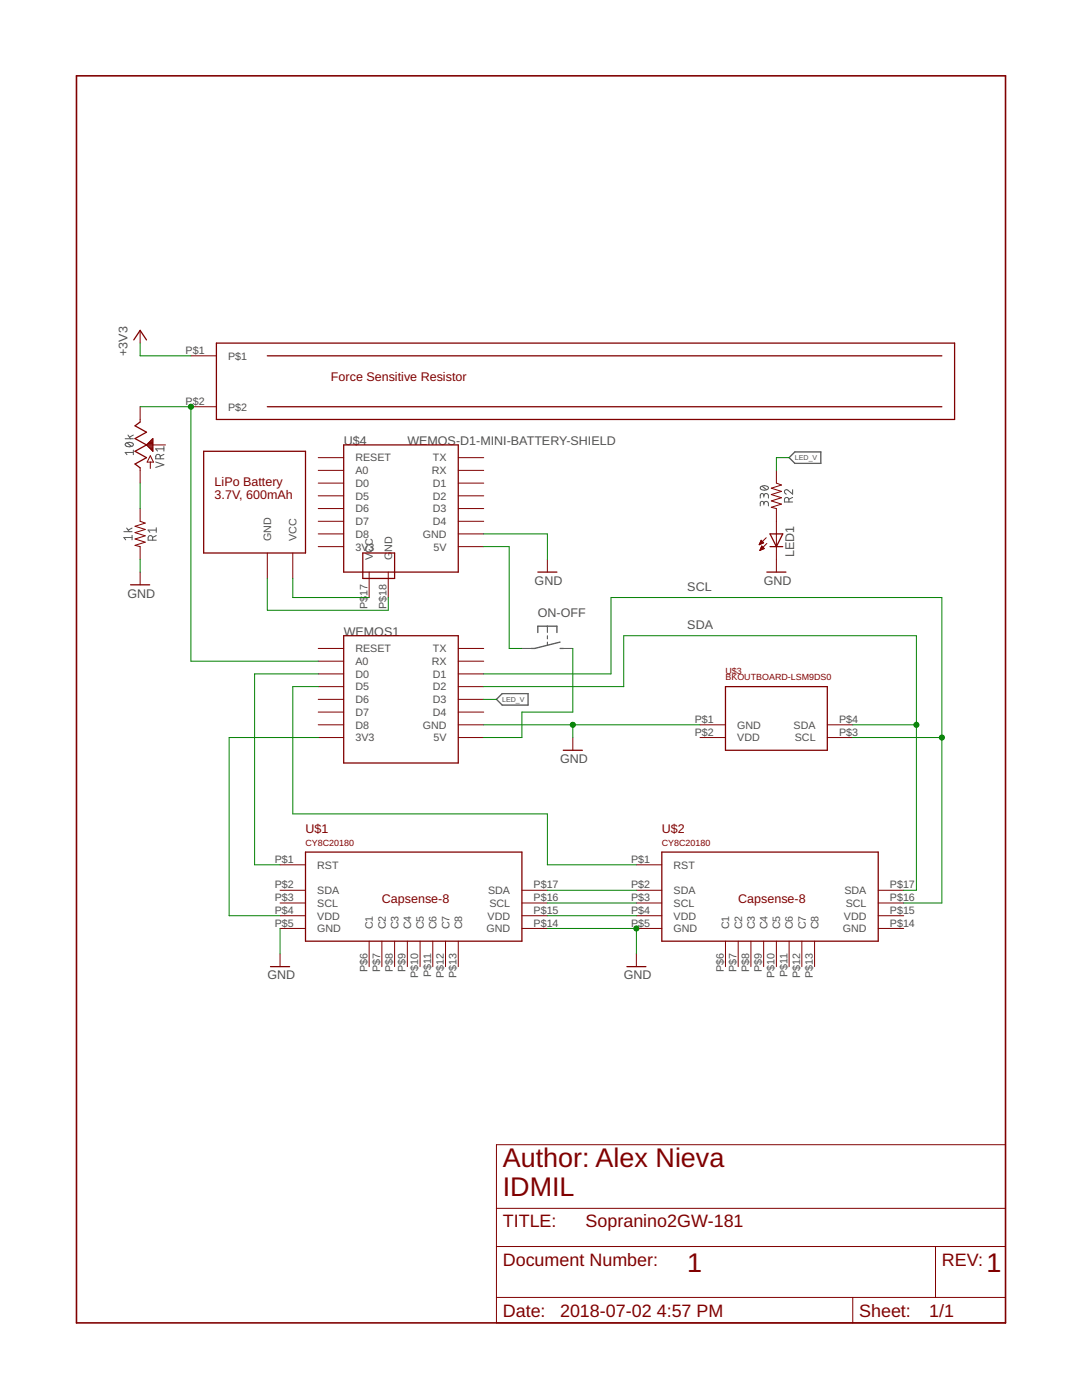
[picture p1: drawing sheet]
<svg xmlns="http://www.w3.org/2000/svg" width="216mm" height="279mm" viewBox="0 0 216 279" stroke-linecap="round" stroke-linejoin="round" font-family="sans-serif">
<g fill="none" stroke="#505050" stroke-width=".2">
<path d="M25 87.6h1.6M25.1 88.5a1.02 1.02 0 0 1 1.5 .2 .97 .97 0 0 1-1.6 0zM25.3 88.4l.9 .7M25.5 86.8l.6 .8M26.6 90.3h-1.6l.3 .4M26.6 89.8v.9M26.6 86.8l-.8 .4M31.1 92.2l1.6 .6-1.6 .5M32 91.6v-.5a.46 .46 0 0 0-.5-.4 .46 .46 0 0 0-.4 .4v.5h1.6M32.7 90.7l-.7 .3M32.7 89.6h-1.6l.3 .4M32.7 89.1v.9"/>
<path d="M151.8 97.1a1.03 1.03 0 0 1 1.5 .3 .97 .97 0 0 1-1.6 0zM152.1 97l.9 .7M152.4 99a.46 .46 0 0 1 .5-.5 .46 .46 0 0 1 .4 .5v.4M152.4 99.2v-.4a.36 .36 0 0 0-.3-.3 .36 .36 0 0 0-.4 .3v.6M158.2 97.7v.9l-1-.7a.44 .44 0 0 0-.7 .1 .44 .44 0 0 0 .4 .6M158.2 99.3l-.8 .3M24.7 106.1h1.7M25.3 105.4l.5 .7M26.4 107.3h-1.7l.4 .4M26.4 106.8v.9M26.4 105.4l-.8 .4M30.5 107.8v-.5a.46 .46 0 0 0-.5-.4 .46 .46 0 0 0-.5 .4v.5h1.7"/>
<path d="M31.2 106.9l-.7 .4M31.2 105.8h-1.7l.4 .4M31.2 105.3v.9M152.4 100.5a.46 .46 0 0 1 .5-.4 .46 .46 0 0 1 .4 .4v.5M152.4 100.8v-.4a.36 .36 0 0 0-.3-.3 .36 .36 0 0 0-.4 .3v.6M157.4 100.2v-.5a.44 .44 0 0 0-.4-.4 .44 .44 0 0 0-.5 .4v.5h1.7M104.1 129.4h1.9M109.2 125v1.2M109.2 126.9v.6M109.2 128.1v.7M112.4 129.4h1.9"/>
</g>
<path d="M157.5 91.3l1.1-1.1h5.2v2.3h-5.2zM99.1 139.6l1.1-1.2h5.2v2.3h-5.2zM107.3 126.2v-1.2h3.8v1.2M111.8 128.1l-5.1 1.3h-.7M111.8 129.4h.6" fill="none" stroke="#505050" stroke-width=".25"/>
<g fill="none" stroke="#800000" stroke-width=".25">
<path d="M26.7 67.8l1.3-1.9 1.2 1.9M43.2 68.5h147.3v15.2h-147.3zM53.3 71h134.6M28 84.2l-1.1 .8 2.3 1.3-2.3 1.2 2.3 1.3-2.3 1.3 2.3 1.2-2.3 1.3 1.1 .8M40.6 90.1h20.4v20.3h-20.4zM53.3 81.2h134.6M68.6 88.8h22.8v25.4h-22.8zM26.1 116.7h3.8M72.4 110.4h6.3v5h-6.3zM107.3 114.2h3.8M153 114.2h3.8M153.6 106.6h2.6l-1.3 2.5z"/>
<path d="M153.6 109.1h2.6M68.6 126.9h22.8v25.4h-22.8zM144.8 137h20.3v12.7h-20.3zM112.4 149.7h3.8M61 170.1h43.1v17.7h-43.1zM132.1 170.1h43.1v17.7h-43.1zM54 192.9h3.8M125.1 192.9h3.8"/>
</g>
<g fill="none" stroke="#800000" stroke-width=".2">
<path d="M28 65.9v2.6M38.1 71h5.1M28 81.2v3M28 93.4v3M30 91l.6 1.2h-1.2zM30 92.2v1.3M30.5 88.8h2.5M38.1 81.2h5.1M63.5 91.3h5.1M63.5 93.9h5.1M63.5 96.4h5.1M63.5 99h5.1"/>
<path d="M91.4 91.3h5.1M91.4 93.9h5.1M91.4 96.4h5.1M91.4 99h5.1M154.9 93.9v2.5l1 .4-2 .6 2 .7-2 .6 2 .6-2 .7 2 .6-2 .6 1 .3v12.7M28 101.5v2.5l1 .4-2.1 .6 2.1 .7-2.1 .6 2.1 .6-2.1 .7 2.1 .6-2.1 .6 1.1 .3v2.5M28 114.2v2.5M53.3 110.4v5M58.4 110.4v5M63.5 101.5h5.1M63.5 104h5.1M63.5 106.6h5.1"/>
<path d="M63.5 109.1h5.1M73.7 114.2v5.1M77.5 114.2v5.1M91.4 101.5h5.1M91.4 104h5.1M91.4 106.6h5.1M91.4 109.1h5.1M109.2 111.6v2.6M151.5 108.7h.1M151.6 108.6h.2M151.6 108.4h.5M151.7 108.3h.7"/>
<path d="M151.7 109.8h.1M151.7 108.2h.6M151.7 109.6h.4M151.8 108.1h.3M151.8 109.5h.6M151.8 109.4h.6M151.8 108h.2M151.9 107.8l.5 .5-.9 .4zM151.9 107.8h.1M151.9 109.3h.4M151.9 109.2h.3M152 109.1h.1"/>
<path d="M152 109l.5 .5-.9 .4zM152.9 107.3l-1.4 1.4M153 108.5l-1.4 1.4M63.5 129.4h5.1M63.5 132h5.1M63.5 134.5h5.1M63.5 137h5.1M63.5 139.6h5.1M91.4 129.4h5.1M91.4 132h5.1M91.4 134.5h5.1M91.4 137h5.1"/>
<path d="M91.4 139.6h5.1M63.5 142.1h5.1M63.5 144.7h5.1M63.5 147.2h5.1M91.4 142.1h5.1M91.4 144.7h5.1M91.4 147.2h5.1M114.3 147.2v2.5M139.7 144.7h5.1M139.7 147.2h5.1M165.1 144.7h5.1M165.1 147.2h5.1"/>
<path d="M55.9 177.7h5.1M55.9 172.6h5.1M104.1 177.7h5.1M127 177.7h5.1M127 172.6h5.1M175.2 177.7h5.1M55.9 190.4v2.5M55.9 180.2h5.1M55.9 182.8h5.1M55.9 185.3h5.1M73.7 187.8v5.1M76.2 187.8v5.1"/>
<path d="M78.7 187.8v5.1M81.3 187.8v5.1M83.8 187.8v5.1M86.4 187.8v5.1M88.9 187.8v5.1M91.4 187.8v5.1M104.1 180.2h5.1M104.1 182.8h5.1M104.1 185.3h5.1M127 180.2h5.1M127 182.8h5.1M127 185.3h5.1"/>
<path d="M127 190.4v2.5M144.8 187.8v5.1M147.3 187.8v5.1M149.8 187.8v5.1M152.4 187.8v5.1M154.9 187.8v5.1M157.5 187.8v5.1M160 187.8v5.1M162.5 187.8v5.1M175.2 180.2h5.1M175.2 182.8h5.1M175.2 185.3h5.1"/>
<path d="M99.1 228.5h101.5v35.5h-101.5zM99.1 248.8h101.5M99.1 258.9h101.5M99.1 241.2h101.5M170.2 258.9v5.1M186.7 248.8v10.1"/>
</g>
<g fill="none" stroke="#800000" stroke-width=".21">
<path d="M29.2 88.8l1.3-1.3v2.6zM29.3 88.8h1.2M29.3 88.7h1.2M29.4 89h1.1M29.5 88.5h1M29.6 89.2h.9M29.7 88.3h.8M29.8 89.4h.7M29.8 88.2h.7M30 89.5h.5M30 88h.5M30.1 89.7h.4"/>
<path d="M30.2 87.8h.3M30.3 89.9h.2M30.4 87.7h.1M30.5 90h.1"/>
</g>
<path d="M15.3 15.1h185.3v248.9h-185.3z" fill="none" stroke="#800000" stroke-width=".32"/>
<g fill="none" stroke="#008000" stroke-width=".2">
<path d="M28 68.5v2.5h10.1M28 96.4v5.1M28 81.2h10.1v50.8h25.4M157.5 91.3h-2.6v2.6M28 111.6v2.6M53.3 115.4v6.4h24.2v-2.5M58.4 115.4v3.9h15.3M96.5 106.6h12.7v5M96.5 109.1h5.1v20.3h2.5M63.5 137h-5.1v25.4h50.8v10.2h17.8M63.5 134.5h-12.7v38.1h5.1M96.5 137h28v-10.1h58.4v50.8h-2.6"/>
<path d="M96.5 134.5h25.4v-15.2h66v60.9h-7.6M96.5 139.6h2.6M114.3 129.4v12.7h-10.2v5.1h-7.6M63.5 147.2h-17.8v35.6h10.2M96.5 144.7h43.2M114.3 144.7v2.5M170.2 144.7h12.7M170.2 147.2h17.7M109.2 177.7h17.8M55.9 185.3v5.1M109.2 185.3h17.8v5.1M109.2 180.2h17.8"/>
<path d="M109.2 182.8h17.8"/>
</g>
<g fill="#008000" stroke="#008000" stroke-width=".2">
<circle cx="114.3" cy="144.7" r=".51"/>
<circle cx="127" cy="185.3" r=".51"/>
<circle cx="38.1" cy="81.2" r=".51"/>
<circle cx="182.9" cy="144.7" r=".51"/>
<circle cx="187.9" cy="147.2" r=".51"/>
</g>
<g font-size="5.4" fill="#800000">
<text x="100.3" y="232.9">Author: Alex Nieva</text>
<text x="100.3" y="238.6">IDMIL</text>
<text x="137.1" y="253.9">1</text>
<text x="196.8" y="253.9">1</text>
</g>
<g font-size="3.6" fill="#800000">
<text x="100.3" y="245">TITLE:</text>
<text x="116.8" y="245">Sopranino2GW-181</text>
<text x="100.3" y="252.6">Document Number:</text>
<text x="187.9" y="252.6">REV:</text>
<text x="100.3" y="262.7">Date:</text>
<text x="111.8" y="262.7">2018-07-02</text>
<text x="131" y="262.7">4:57 PM</text>
<text x="171.4" y="262.7">Sheet:</text>
<text x="185.4" y="262.7">1/1</text>
</g>
<g font-size="2.5" fill="#505050">
<text x="25.4" y="71" transform="rotate(-90 25.4 71)">+3V3</text>
<text x="68.6" y="88.8">U$4</text>
<text x="81.3" y="88.8">WEMOS-D1-MINI-BATTERY-SHIELD</text>
<text x="158.5" y="111.1" transform="rotate(-90 158.5 111.1)">LED1</text>
<text x="25.4" y="119.3">GND</text>
<text x="106.7" y="116.7">GND</text>
<text x="137.1" y="118">SCL</text>
<text x="152.4" y="116.7">GND</text>
<text x="107.3" y="123.1">ON-OFF</text>
<text x="137.1" y="125.6">SDA</text>
<text x="68.6" y="126.9">WEMOS1</text>
<text x="111.8" y="152.3">GND</text>
<text x="53.3" y="195.4">GND</text>
<text x="124.4" y="195.4">GND</text>
</g>
<g font-size="2.5" fill="#800000">
<text x="66" y="76.1">Force Sensitive Resistor</text>
<text x="42.8" y="96.9">LiPo Battery</text>
<text x="42.8" y="99.6">3.7V, 600mAh</text>
<text x="61" y="166.2">U$1</text>
<text x="132.1" y="166.2">U$2</text>
<text x="76.2" y="180.2">Capsense-8</text>
<text x="147.3" y="180.2">Capsense-8</text>
</g>
<g font-size="2.1" fill="#505050">
<text x="37" y="70.7">P$1</text>
<text x="45.5" y="71.8">P$1</text>
<text x="37" y="80.8">P$2</text>
<text x="45.5" y="81.9">P$2</text>
<text x="70.9" y="92.1">RESET</text>
<text x="70.9" y="94.6">A0</text>
<text x="86.1" y="94.6">RX</text>
<text x="86.4" y="92.1">TX</text>
<text x="70.9" y="97.2">D0</text>
<text x="70.9" y="99.7">D5</text>
<text x="86.4" y="99.7">D2</text>
<text x="86.4" y="97.2">D1</text>
<text x="70.9" y="102.2">D6</text>
<text x="70.9" y="104.8">D7</text>
<text x="70.9" y="107.3">D8</text>
<text x="84.4" y="107.3">GND</text>
<text x="86.4" y="104.8">D4</text>
<text x="86.4" y="102.2">D3</text>
<text x="54.1" y="108" transform="rotate(-90 54.1 108)">GND</text>
<text x="59.2" y="108" transform="rotate(-90 59.2 108)">VCC</text>
<text x="70.9" y="109.9">3V3</text>
<text x="74.4" y="111.8" transform="rotate(-90 74.4 111.8)">VCC</text>
<text x="78.2" y="111.8" transform="rotate(-90 78.2 111.8)">G</text>
<text x="78.2" y="110.2" transform="rotate(-90 78.2 110.2)">ND</text>
<text x="86.5" y="109.9">5V</text>
<text x="73.3" y="118.9" transform="rotate(-90 73.3 118.9)">17</text>
<text x="73.3" y="121.5" transform="rotate(-90 73.3 121.5)">P$</text>
<text x="77.1" y="121.5" transform="rotate(-90 77.1 121.5)">P$18</text>
<text x="70.9" y="130.2">RESET</text>
<text x="86.4" y="130.2">TX</text>
<text x="70.9" y="132.7">A0</text>
<text x="70.9" y="135.3">D0</text>
<text x="70.9" y="137.8">D5</text>
<text x="86.1" y="132.7">RX</text>
<text x="86.4" y="137.8">D2</text>
<text x="86.4" y="135.3">D1</text>
<text x="70.9" y="140.3">D6</text>
<text x="70.9" y="142.9">D7</text>
<text x="86.4" y="142.9">D4</text>
<text x="86.4" y="140.3">D3</text>
<text x="70.9" y="145.4">D8</text>
<text x="70.9" y="148">3V3</text>
<text x="84.4" y="145.4">GND</text>
<text x="86.5" y="148">5V</text>
<text x="138.6" y="144.3">P$1</text>
<text x="138.6" y="146.8">P$2</text>
<text x="147.1" y="145.4">GND</text>
<text x="147.1" y="148">VDD</text>
<text x="158.3" y="145.4">SDA</text>
<text x="158.6" y="148">SCL</text>
<text x="167.4" y="146.8">P$3</text>
<text x="167.4" y="144.3">P$4</text>
<text x="54.8" y="172.2">P$1</text>
<text x="63.3" y="173.4">RST</text>
<text x="125.9" y="172.2">P$1</text>
<text x="134.4" y="173.4">RST</text>
<text x="54.8" y="177.3">P$2</text>
<text x="54.8" y="179.9">P$3</text>
<text x="63.3" y="178.4">SDA</text>
<text x="97.4" y="178.4">SDA</text>
<text x="106.5" y="179.9">P$16</text>
<text x="106.5" y="177.3">P$17</text>
<text x="125.9" y="177.3">P$2</text>
<text x="125.9" y="179.9">P$3</text>
<text x="134.4" y="178.4">SDA</text>
<text x="168.5" y="178.4">SDA</text>
<text x="177.6" y="179.9">P$16</text>
<text x="177.6" y="177.3">P$17</text>
<text x="54.8" y="182.4">P$4</text>
<text x="54.8" y="184.9">P$5</text>
<text x="63.3" y="181">SCL</text>
<text x="63.3" y="183.5">VDD</text>
<text x="74.4" y="185.5" transform="rotate(-90 74.4 185.5)">C1</text>
<text x="77" y="185.5" transform="rotate(-90 77 185.5)">C2</text>
<text x="79.5" y="185.5" transform="rotate(-90 79.5 185.5)">C3</text>
<text x="82" y="185.5" transform="rotate(-90 82 185.5)">C4</text>
<text x="84.6" y="185.5" transform="rotate(-90 84.6 185.5)">C5</text>
<text x="87.1" y="185.5" transform="rotate(-90 87.1 185.5)">C6</text>
<text x="89.7" y="185.5" transform="rotate(-90 89.7 185.5)">C7</text>
<text x="92.2" y="185.5" transform="rotate(-90 92.2 185.5)">C8</text>
<text x="97.3" y="183.5">VDD</text>
<text x="97.6" y="181">SCL</text>
<text x="106.5" y="184.9">P$14</text>
<text x="106.5" y="182.4">P$15</text>
<text x="125.9" y="182.4">P$4</text>
<text x="125.9" y="184.9">P$5</text>
<text x="134.4" y="181">SCL</text>
<text x="134.4" y="183.5">VDD</text>
<text x="145.5" y="185.5" transform="rotate(-90 145.5 185.5)">C1</text>
<text x="148.1" y="185.5" transform="rotate(-90 148.1 185.5)">C2</text>
<text x="150.6" y="185.5" transform="rotate(-90 150.6 185.5)">C3</text>
<text x="153.1" y="185.5" transform="rotate(-90 153.1 185.5)">C4</text>
<text x="155.7" y="185.5" transform="rotate(-90 155.7 185.5)">C5</text>
<text x="158.2" y="185.5" transform="rotate(-90 158.2 185.5)">C6</text>
<text x="160.8" y="185.5" transform="rotate(-90 160.8 185.5)">C7</text>
<text x="163.3" y="185.5" transform="rotate(-90 163.3 185.5)">C8</text>
<text x="168.4" y="183.5">VDD</text>
<text x="168.8" y="181">SCL</text>
<text x="177.6" y="184.9">P$14</text>
<text x="177.6" y="182.4">P$15</text>
<text x="63.3" y="186.1">GND</text>
<text x="97.1" y="186.1">GND</text>
<text x="134.4" y="186.1">GND</text>
<text x="168.2" y="186.1">GND</text>
<text x="73.3" y="194" transform="rotate(-90 73.3 194)">P$6</text>
<text x="75.8" y="194" transform="rotate(-90 75.8 194)">P$7</text>
<text x="78.4" y="194" transform="rotate(-90 78.4 194)">P$8</text>
<text x="80.9" y="194" transform="rotate(-90 80.9 194)">P$9</text>
<text x="83.5" y="195.2" transform="rotate(-90 83.5 195.2)">P$10</text>
<text x="86" y="195" transform="rotate(-90 86 195)">P$11</text>
<text x="88.5" y="195.2" transform="rotate(-90 88.5 195.2)">P$12</text>
<text x="91.1" y="195.2" transform="rotate(-90 91.1 195.2)">P$13</text>
<text x="144.4" y="194" transform="rotate(-90 144.4 194)">P$6</text>
<text x="146.9" y="194" transform="rotate(-90 146.9 194)">P$7</text>
<text x="149.5" y="194" transform="rotate(-90 149.5 194)">P$8</text>
<text x="152" y="194" transform="rotate(-90 152 194)">P$9</text>
<text x="154.6" y="195.2" transform="rotate(-90 154.6 195.2)">P$10</text>
<text x="157.1" y="195" transform="rotate(-90 157.1 195)">P$11</text>
<text x="159.6" y="195.2" transform="rotate(-90 159.6 195.2)">P$12</text>
<text x="162.2" y="195.2" transform="rotate(-90 162.2 195.2)">P$13</text>
</g>
<g font-size="1.8" fill="#800000">
<text x="144.8" y="134.5">U$3</text>
<text x="144.8" y="135.8">BKOUTBOARD-LSM9DS0</text>
<text x="61" y="168.8">CY8C20180</text>
<text x="132.1" y="168.8">CY8C20180</text>
</g>
<g font-size="1.4" fill="#505050">
<text x="158.6" y="91.8">LED_V</text>
<text x="100.2" y="140.1">LED_V</text>
</g>
</svg>
